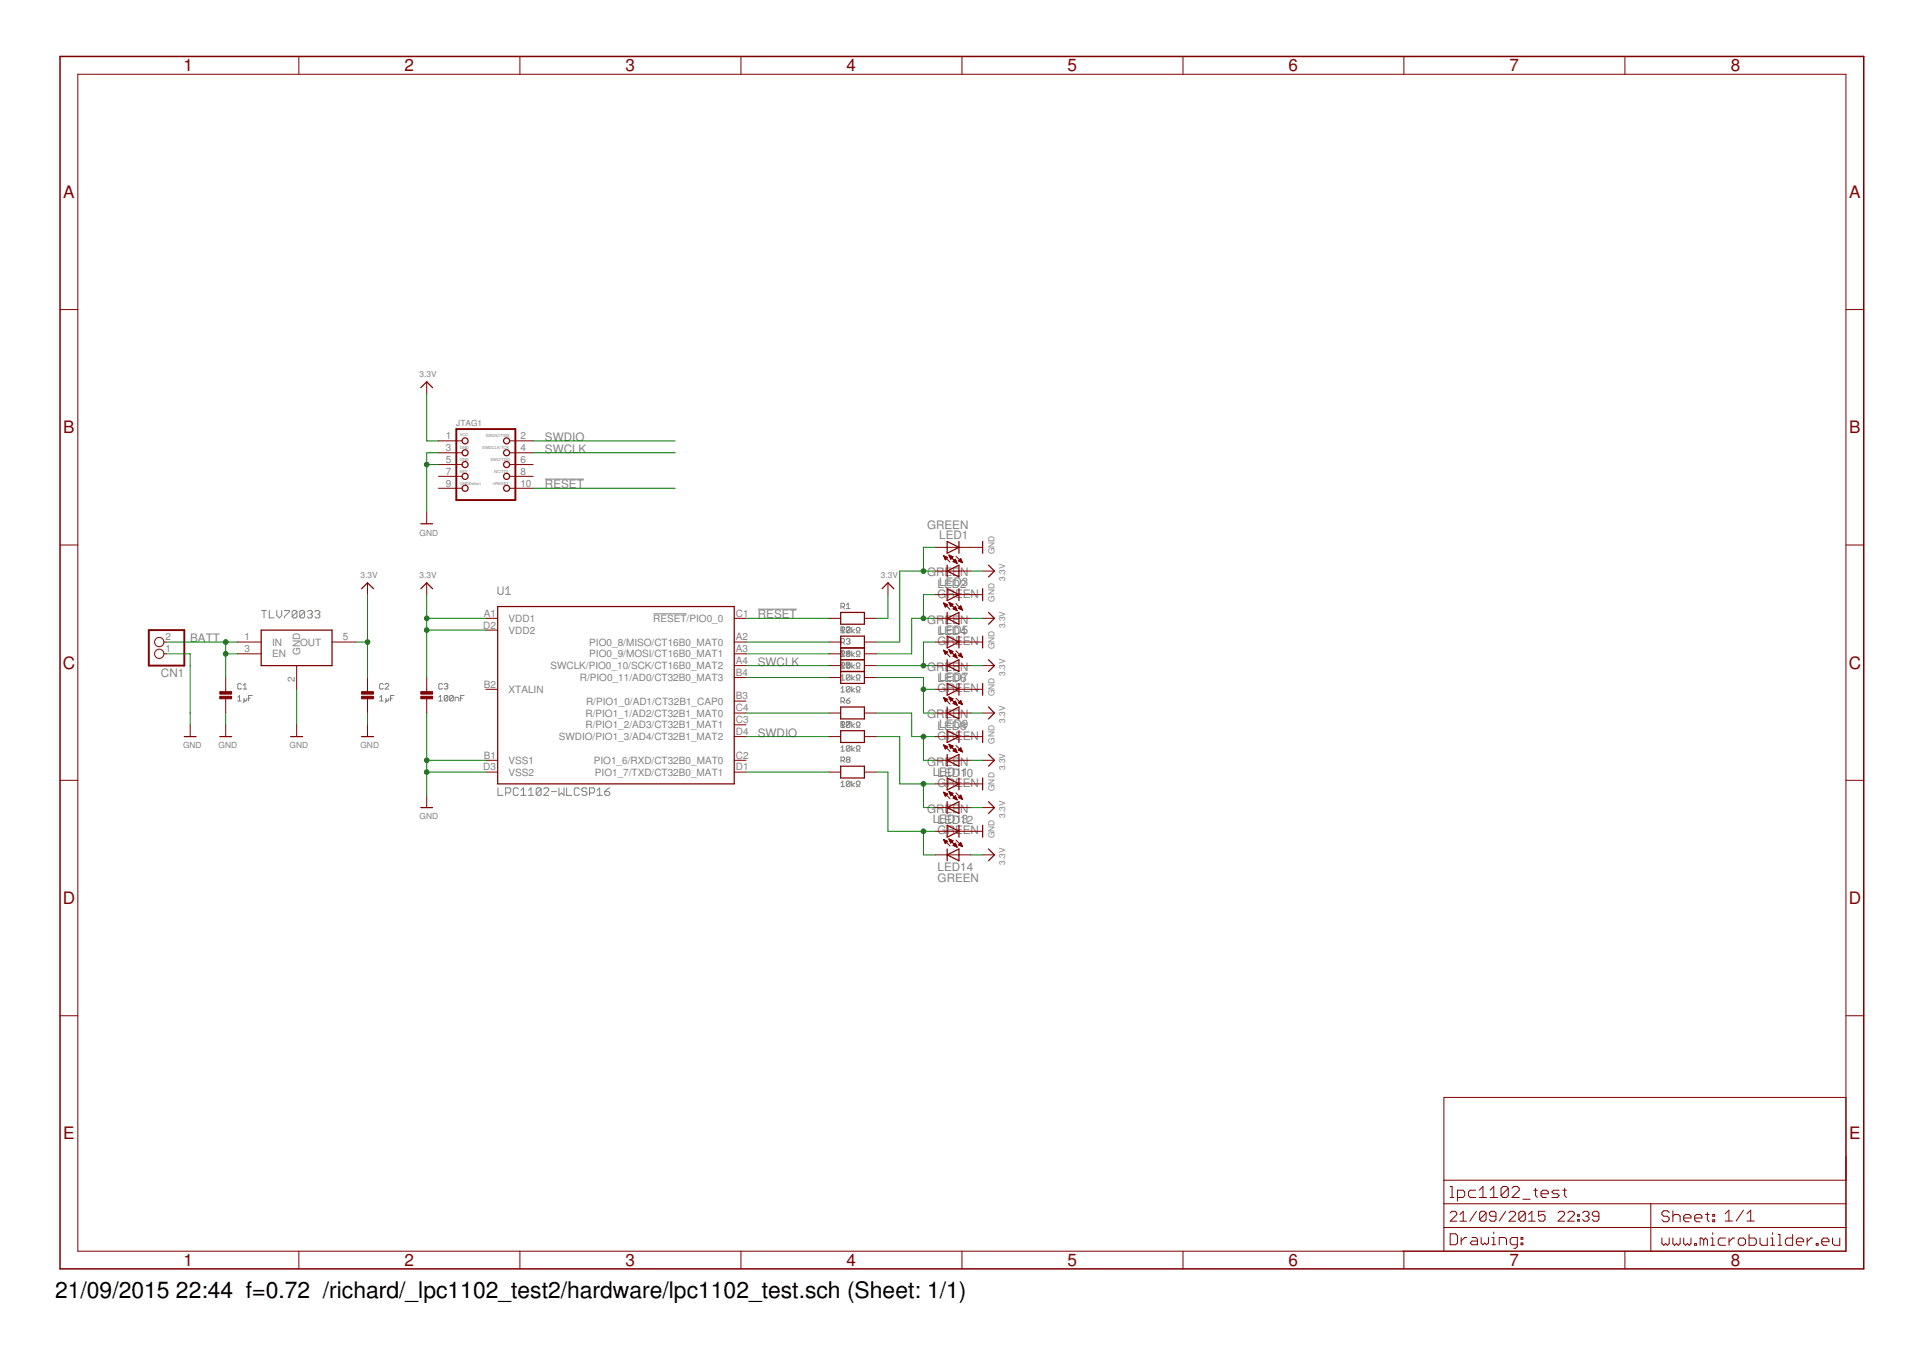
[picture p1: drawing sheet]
<svg xmlns="http://www.w3.org/2000/svg" width="297mm" height="210mm" viewBox="0 0 297 210" stroke-linecap="round" stroke-linejoin="round" font-family="sans-serif">
<g fill="none" stroke="#808080" stroke-width=".15">
<path d="M84.2 74h6M40.4 94.3h.8M40.8 94.3v1.1M41.6 94.3v1.1h.7M42.8 94.3v.8l.3 .3 .4-.3v-.8M43.9 94.3h.8v.2l-.8 .7v.2M45.9 94.5l-.2-.2h-.4l-.2 .2v.7M45.9 94.5v.7l-.2 .2h-.4l-.2-.2M45.9 94.5l-.8 .7M47.1 94.5l-.2-.2h-.4l-.2 .2v.7M47.1 94.5v.7l-.2 .2h-.4l-.2-.2M47.1 94.5l-.8 .7"/>
<path d="M47.5 94.5l.2-.2h.3l.2 .2v.2l-.2 .2M47.9 94.9h.1M48 94.9l.2 .2v.1l-.2 .2h-.3l-.2-.2M48.6 94.5l.2-.2h.4l.2 .2v.2l-.2 .2M49 94.9h.2M49.2 94.9l.2 .2v.1l-.2 .2h-.4l-.2-.2M76.9 90.6v1l.2 .2h.4l.2-.2v-1M78.1 91.8h.8M78.1 91l.4-.4v1.2M100.9 94.8h5.2M117.1 94.1h6M129.9 97.2l.3-.3v.8"/>
<path d="M129.9 97.7h.6M129.9 93.7h.4l.2-.1v-.3l-.2-.1h-.4v.8M129.9 97.4h.4l.2-.2v-.2l-.2-.2h-.4v.9M129.9 99.2h.4l.2-.1v-.3l-.2-.2h-.4v.9M130.2 93.7l.3 .3M130.2 97.4l.3 .3M130.2 99.2l.3 .3M130.7 97l.2-.2h.2l.2 .2v.6l-.2 .1h-.2l-.2-.1M130.7 97l.2-.1h.2l.2 .1-.6 .6zM130.7 98.8l.2-.2h.2l.2 .2-.2 .3M130.7 93.5l.3-.3v.8M130.7 94h.6"/>
<path d="M131 99.1h.1M131.1 99.1l.2 .1-.2 .3h-.2l-.2-.1M131.3 97.1l-.6 .6h.6M131.6 96.9v.8M132 97.2l-.4 .3 .4 .2M132.3 97.7h.1v-.2l-.1-.2v-.3l.1-.1h.3l.1 .1v.3l-.1 .2v.2h.1M36.7 108.3h.6M36.7 107.7l.3-.3v.9M37.3 105.7l-.2-.1h-.2l-.2 .1v.6l.2 .1h.2l.2-.1M37.5 106.4h.6M37.5 105.9l.3-.3v.8M37.7 107.8v.6l-.2 .1"/>
<path d="M38.1 107.8v.3l-.1 .2-.3-.2M38.4 107.8h.3M39 107.4h-.6v.9M58.6 108.3h.6M58.6 107.7l.3-.3v.9M59.2 105.7l-.1-.1h-.3l-.2 .1v.6l.2 .1h.3l.1-.1M59.5 105.7l.1-.1h.3l.1 .1v.2l-.5 .5h.5M59.6 107.8v.6l-.1 .1M60 107.8v.3l-.1 .2-.3-.2M60.3 107.8h.3M60.9 107.4h-.6v.9M67.8 107.7l.3-.3v.9"/>
<path d="M67.8 108.3h.5M68.3 105.7l-.1-.1h-.3l-.1 .1v.6l.1 .1h.3l.1-.1M68.6 105.7l.1-.1h.3l.2 .1-.2 .3M68.9 106h.1M69 106l.2 .2-.2 .2h-.3l-.1-.1M69.2 107.5v.6l-.2 .2h-.3l-.1-.2M69.2 107.5l-.2-.1h-.3l-.1 .1v.6M69.2 107.5l-.6 .6M70 107.5v.6l-.1 .2h-.3l-.2-.2M70 107.5l-.1-.1h-.3l-.2 .1v.6M70 107.5l-.6 .6M70.3 108.3v-.6h.4l.2 .1v.5"/>
<path d="M71.1 107.8h.3M71.7 107.4h-.6v.9M129.9 100.8l.3-.2v.8M129.9 102.7l.3-.3v.8M129.9 104.5l.3-.3v.9M129.9 106.3l.3-.3v.9M129.9 111.8l.3-.3v.9M129.9 115.5l.3-.3v.8M129.9 101.4h.6M129.9 103.2h.6M129.9 105.1h.6M129.9 106.9h.6"/>
<path d="M129.9 112.4h.6M129.9 116h.6M129.9 101h.4l.2-.1v-.3l-.2-.1h-.4v.8M129.9 102.9h.4l.2-.2v-.3l-.2-.1h-.4v.8M129.9 108.4h.4l.2-.2v-.3l-.2-.1h-.4v.8M129.9 112h.4l.2-.1v-.3l-.2-.2h-.4v.9M129.9 117.5h.4l.2-.2v-.2l-.2-.2h-.4v.9M130.2 101l.3 .3M130.2 102.9l.3 .2M130.2 108.4l.3 .2M130.2 112l.3 .3M130.2 117.5l.3 .3"/>
<path d="M130.7 108.2h.4l.2 .3-.2 .1h-.2l-.2-.1zM130.7 111.4h.6v.2l-.6 .5M130.7 112.2l.6-.5v.5l-.2 .2h-.2zM130.7 102.5l.2-.1h.2l.2 .1M130.7 102.7l.3-.1 .3 .1M130.7 103l.2 .1h.2l.2-.1M130.9 117.3l-.2-.1 .2-.3h.2l.2 .2-.2 .2M130.9 117.3l-.2 .2 .2 .3h.2l.2-.2-.2-.3M130.9 117.3h.2M131.3 100.7l-.2-.1h-.2l-.2 .1v.6M131.3 102.3h-.6v.8M131.3 104.4l-.2-.2h-.2l-.2 .2v.5"/>
<path d="M131.3 106.2l-.2-.2h-.2l-.2 .2v.5M131.3 111.7l-.2-.2h-.2l-.2 .2v.6M131.3 115.3l-.2-.1h-.2l-.2 .1v.6M131.3 100.7v.6l-.2 .1h-.2l-.2-.1M131.3 102.5v.6l-.2 .1h-.2l-.2-.1M131.3 104.4v.5l-.2 .2h-.2l-.2-.2M131.3 106.2v.5l-.2 .2h-.2l-.2-.2M131.3 115.3v.6l-.2 .1h-.2l-.2-.1M131.3 100.7l-.6 .6M131.3 102.5l-.6 .6M131.3 104.4l-.6 .5M131.3 106.2l-.6 .5"/>
<path d="M131.3 115.3l-.6 .6M131.3 100.9h-.6l.4-.4v.8M131.3 107.8l-.6 .4M131.6 100.6v.8M131.6 102.4v.8M131.6 104.2v.9M131.6 106v.9M131.6 111.5v.9M131.6 115.2v.8M132 100.8l-.4 .3 .4 .3M132 102.7l-.4 .3 .4 .2M132 104.5l-.4 .3 .4 .3"/>
<path d="M132 106.3l-.4 .3 .4 .3M132 111.8l-.4 .3 .4 .3M132 115.5l-.4 .2 .4 .3M132.3 101.4h.1v-.3l-.1-.1v-.3l.1-.1h.3l.1 .1v.3l-.1 .1v.3h.1M132.3 103.2h.1v-.2l-.1-.2v-.3l.1-.1h.3l.1 .1v.3l-.1 .2v.2h.1M132.3 105.1h.1v-.3l-.1-.2v-.2l.1-.2h.3l.1 .2v.2l-.1 .2v.3h.1M132.3 106.9h.1v-.3l-.1-.1v-.3l.1-.2h.3l.1 .2v.3l-.1 .1v.3h.1M132.3 112.4h.1v-.3l-.1-.1v-.3l.1-.2h.3l.1 .2v.3l-.1 .1v.3h.1M132.3 116h.1v-.3l-.1-.1v-.3l.1-.1h.3l.1 .1v.3l-.1 .1v.3h.1M76.9 121.7v1.2h.8M78.1 122.5h.6l.2-.2v-.4l-.2-.2h-.6v1.2M80.1 121.9l-.2-.2h-.4l-.2 .2v.8l.2 .2h.4l.2-.2"/>
<path d="M80.5 122.9h.7M80.5 122.1l.4-.4v1.2M81.6 122.9h.8M81.6 122.1l.4-.4v1.2M83.6 121.9v.8l-.2 .2h-.4l-.2-.2M83.6 121.9l-.2-.2h-.4l-.2 .2v.8M83.6 121.9l-.8 .8M84 121.9l.2-.2h.4l.2 .2v.2l-.8 .8h.8M85.2 122.3h.8M86.3 121.7v1.2l.4-.4 .4 .4v-1.2M87.5 121.7v1.2h.8M89.5 121.9l-.2-.2h-.4l-.2 .2v.8l.2 .2h.4l.2-.2"/>
<path d="M90.7 121.9l-.2-.2h-.4l-.2 .2v.2l.2 .2h.4l.2 .2v.2l-.2 .2h-.4l-.2-.2M91.1 122.5h.6l.1-.2v-.4l-.1-.2h-.6v1.2M92.2 122.9h.8M92.2 122.1l.4-.4v1.2M93.4 122.3h.6l.2 .2v.2l-.2 .2h-.4l-.2-.2zM94.2 121.7l-.8 .6M129.9 120.9l.3-.3v.9M129.9 121.5h.6M131.3 120.8l-.2-.2h-.2l-.2 .2v.6M131.3 120.8v.6l-.2 .1h-.2l-.2-.1M131.3 120.8l-.6 .6M131.6 120.6v.9"/>
<path d="M132 120.9l-.4 .3 .4 .3M132.3 121.5h.1v-.3l-.1-.1v-.3l.1-.2h.3l.1 .2v.3l-.1 .1v.3h.1"/>
</g>
<g fill="none" stroke="#800000" stroke-width=".15">
<path d="M12 11.5h273.1v181.8h-273.1zM46.2 8.7v2.8M80.3 8.7v2.8M114.4 8.7v2.8M148.6 8.7v2.8M182.7 8.7v2.8M216.9 8.7v2.8M251 8.7v2.8M9.3 47.8h2.7M65.9 59v1.8M285.1 47.8h2.8M65.9 79.1v1.8"/>
<path d="M67.7 68.1h3.7M67.7 69.9h3.7M67.7 71.8h3.7M67.7 73.6h3.7M67.7 75.4h3.7M78.7 68.1h3.7M78.7 69.9h3.7M78.7 71.8h3.7M78.7 73.6h3.7M78.7 75.4h3.7M9.3 84.2h2.7M25.3 99.2h.4"/>
<path d="M36.7 99.2h3.6M51.3 99.2h3.6M56.8 90v1.8M65.9 90v1.8M75.1 95.5h1.8M75.1 97.3h1.8M113.4 95.5h1.8M113.4 99.2h1.8M128 95.5h1.9M128 99.2h1.9M133.5 95.5h1.8M133.5 99.2h1.8"/>
<path d="M137.2 90v1.8M144.5 95.5h5.4M144.5 99.2h7.3M144.5 84.5h7.3M144.5 88.2h5.4M144.5 91.8h7.3M145.8 85.8l.9 1M145.8 85.8l.6 .3-.4 .4zM145.8 93.1l.9 1M145.8 93.1l.6 .3-.4 .4M145.8 93.1l.2 .7M145.8 85.9h.1"/>
<path d="M145.8 93.2h.1M145.8 86h.3M145.8 93.3h.3M145.8 86h.5M145.8 93.4h.5M145.9 86.1h.5M145.9 93.4h.5M145.9 86.2h.4M145.9 93.5h.4M145.9 86.3h.3M145.9 93.6h.3M146 86.4h.1"/>
<path d="M146 93.7h.1M146.6 85.7l1.2 1.3M146.6 85.7l.6 .3-.3 .4zM146.6 93l1.2 1.3M146.6 93l.6 .3-.3 .4zM146.6 93h.1M146.6 85.8h.1M146.6 93.1h.2M146.6 85.9h.3M146.6 93.2h.4M146.7 86h.4M146.7 93.3h.4"/>
<path d="M146.7 86h.5M146.7 93.4h.5M146.7 86.1h.4M146.7 93.4h.4M146.8 86.2h.2M146.8 93.5h.2M146.8 86.3h.1M146.8 93.6h.1M146.8 86.4h.1M146.8 93.7h.1M147.2 86.7l.6 .3M147.2 86.7l.4-.3 .2 .6"/>
<path d="M147.2 86.7h.5M147.2 94.1h.5M147.3 86.7h.4M147.3 94h.4M147.4 86.6h.3M147.4 93.9h.3M147.4 86.8h.4M147.4 94.1h.4M147.4 93.8h.2M147.4 86.5h.2M147.5 86.4h.1M147.5 93.7h.1"/>
<path d="M147.6 86.9h.2M147.6 93.7l.2 .6-.6-.3zM147.6 94.2h.2M147.7 85.9l1 1M147.7 93.2l1 1M147.8 87h.1M147.8 94.3h.1M148 86.6l.4-.3 .3 .6zM148.1 86.7h.5M148.1 93.9h.4M148.1 86.6h.4M148.1 94h.5"/>
<path d="M148.2 86.5h.3M148.2 93.8h.3M148.2 93.7h.3M148.3 86.7h.3M148.3 86.4h.2M148.3 94.1h.3M148.3 93.7h.1M148.3 86.4h.1M148.4 93.6l.3 .6-.7-.2zM148.4 93.6h.1M148.4 86.8h.2M148.5 94.1h.1"/>
<path d="M148.6 86.9h.1M148.7 94.2h.1M151.8 95.5h1.8M151.8 88.2h1.8M285.1 84.2h2.8M25.3 101h.4M29.4 112v1.8M34.9 104.6v2.4M34.9 107.7v2.4M34.9 112v1.8M36.7 101h3.6M45.8 102.8v3.7"/>
<path d="M45.8 112v1.8M56.8 104.6v2.4M56.8 107.7v2.4M56.8 112v1.8M65.9 104.6v2.4M65.9 107.7v2.4M75.1 117.4h1.8M75.1 119.3h1.8M75.1 106.5h1.8M113.4 101h1.8M113.4 102.8h1.8M113.4 104.6h1.8"/>
<path d="M113.4 108.3h1.8M113.4 110.1h1.8M113.4 112h1.8M113.4 113.8h1.8M113.4 117.4h1.8M113.4 119.3h1.8M128 101h1.9M128 102.8h1.9M128 104.6h1.9M128 110.1h1.9M128 113.8h1.9M128 119.3h1.9"/>
<path d="M133.5 101h1.8M133.5 102.8h1.8M133.5 104.6h1.8M133.5 110.1h1.8M133.5 113.8h1.8M133.5 119.3h1.8M144.5 102.8h5.4M144.5 110.1h5.4M144.5 113.8h7.3M144.5 117.4h5.4M144.5 106.5h7.3M145.8 100.4l.9 1.1"/>
<path d="M145.8 100.4h.1M145.8 100.4l.6 .3-.4 .4M145.8 100.4l.2 .7M145.8 107.7l.9 1.1M145.8 107.8h.1M145.8 107.7l.6 .3-.4 .4zM145.8 115.1l.9 1M145.8 115.1h.1M145.8 115.1l.6 .2-.4 .4zM145.8 100.5h.1M145.8 107.8h.2M145.8 115.2h.2"/>
<path d="M145.8 100.6h.3M145.8 107.9h.4M145.8 115.2h.4M145.9 100.7h.4M145.9 108h.4M145.9 115.3h.5M145.9 100.8h.4M145.9 108.1h.4M145.9 115.4h.4M145.9 108.2h.4M145.9 115.5h.3M145.9 100.9h.3"/>
<path d="M146 108.2h.2M146 115.5h.2M146 101h.1M146 108.3h.1M146 115.6h.1M146 101.1h.1M146.6 100.4l1.2 1.2M146.6 100.4l.6 .2-.3 .4zM146.6 100.4h.1M146.6 107.7l1.2 1.2M146.6 107.7l.6 .2M146.6 107.7l.3 .6 .3-.4"/>
<path d="M146.6 107.7h.1M146.6 115l1.2 1.2M146.6 115l.6 .2M146.6 115l.3 .6 .3-.4M146.6 115h.1M146.6 100.4h.2M146.6 107.8h.2M146.6 115.1h.3M146.6 100.5h.4M146.6 107.8h.4M146.7 115.2h.3M146.7 100.6h.5"/>
<path d="M146.7 107.9h.5M146.7 115.2h.5M146.7 100.7h.5M146.7 108h.5M146.7 115.3h.4M146.7 100.8h.4M146.7 108.1h.4M146.7 115.4h.3M146.8 100.8h.2M146.8 108.2h.2M146.8 115.5h.2M146.8 100.9h.1"/>
<path d="M146.8 108.2h.1M146.8 115.5h.1M147.2 108.6l.4-.3 .2 .6zM147.2 115.9h.5M147.3 101.3h.4M147.3 108.6h.4M147.3 101.4h.4M147.3 108.7h.4M147.3 108.5h.4M147.3 116h.5M147.3 115.9h.4M147.3 101.2h.4"/>
<path d="M147.4 108.5h.3M147.4 115.8h.3M147.4 101.1h.2M147.4 101.5h.4M147.5 115.7h.1M147.5 101.1h.1M147.5 108.8h.3M147.5 108.4h.1M147.5 116.1h.3M147.6 108.3h.1M147.6 115.6h.1M147.6 101h.1"/>
<path d="M147.6 101l-.4 .3 .6 .3M147.6 101l.2 .6M147.6 115.6l.2 .6-.6-.2zM147.6 101.5h.2M147.7 100.5l1 1M147.7 107.8l1 1M147.7 108.9h.1M147.7 115.1l1 1M147.7 116.2h.1M147.8 101.6h.1M147.8 108.9h.1M148 108.6l.7 .2"/>
<path d="M148 108.6l.4-.4 .3 .6M148 115.9h.5M148 115.9l.7 .2M148 115.9l.4-.4 .3 .6M148.1 101.2h.4M148.1 108.5h.4M148.1 101.3h.5M148.1 115.8h.4M148.1 101.1h.4M148.1 108.6h.5M148.2 115.9h.4M148.2 108.4h.3"/>
<path d="M148.2 115.7h.3M148.2 101.1h.3M148.3 115.6h.1M148.3 108.3h.1M148.3 101h.1M148.3 101.4h.3M148.3 108.7h.3M148.4 116h.2M148.4 115.5h.1M148.4 100.9h.1M148.4 108.2h.1M148.4 100.9l-.4 .4 .7 .2"/>
<path d="M148.4 100.9l.3 .6M148.5 101.5h.1M148.5 108.8h.2M148.5 116.1h.2M148.7 101.5h.1M151.8 102.8h1.8M151.8 110.1h1.8M151.8 117.4h1.8M9.3 120.5h2.7M65.9 122.9v1.8M144.5 121.1h7.3M144.5 124.7h5.4"/>
<path d="M144.5 128.4h7.3M144.5 132h5.4M145.8 122.4l.9 1M145.8 122.4l.6 .2M145.8 122.4l.2 .6 .4-.4M145.8 129.7l.9 1M145.8 129.7l.6 .2-.4 .4zM145.8 122.4h.1M145.8 129.7h.1M145.8 122.5h.2M145.8 129.8h.2M145.8 122.6h.4"/>
<path d="M145.8 129.9h.4M145.9 122.6h.5M145.9 130h.5M145.9 122.7h.4M145.9 130h.4M145.9 122.8h.3M145.9 130.1h.3M146 122.9h.2M146 130.2h.1M146 122.9h.1M146 130.3h.1M146.6 122.3l1 1"/>
<path d="M146.6 122.3l.6 .2-.3 .4zM146.6 129.6l1.2 1.3M146.6 129.6l.6 .3M146.6 129.6l.3 .6M146.6 122.3h.1M146.6 129.6h.1M146.6 122.4h.3M146.6 129.7h.3M146.7 122.5h.4M146.7 129.8h.4M146.7 122.6h.5M146.7 129.9h.5"/>
<path d="M146.7 122.6h.4M146.7 130h.4M146.8 122.7h.2M146.8 130h.2M146.8 122.8h.2M146.8 130.1h.2M146.8 122.9h.1M146.8 130.2h.1M146.9 122.5l.9 1M147.2 130.6l.6 .3M147.2 130.6l.4-.4 .2 .7M147.2 130.6h.5"/>
<path d="M147.2 129.9l-.3 .3M147.2 123.3h.5M147.3 123.2h.4M147.3 130.5h.4M147.4 123.3h.4M147.4 130.4h.3M147.4 123.1h.3M147.4 130.7h.4M147.4 130.3h.2M147.5 123h.1M147.5 123.4h.3M147.5 122.9h.1"/>
<path d="M147.5 130.3h.1M147.6 122.9l.2 .6-.6-.2zM147.6 130.7h.2M147.7 122.4l1 1.1M147.7 129.8l1 1M147.7 123.5h.1M147.7 130.8h.1M148 123.2h.5M148 123.2l.7 .3M148 123.2l.4-.4 .3 .7M148 130.5l.7 .3M148 130.5l.4-.4 .3 .7"/>
<path d="M148.1 130.5h.5M148.1 123.1h.4M148.1 130.4h.4M148.2 123h.3M148.2 130.3h.3M148.2 123.3h.4M148.2 130.6h.4M148.3 130.3h.2M148.3 122.9h.2M148.3 130.2h.1M148.4 122.9h.1M148.4 123.3h.2"/>
<path d="M148.4 130.7h.2M148.6 123.4h.1M148.6 130.7h.1M151.8 124.7h1.8M151.8 132h1.8M285.1 120.5h2.8M9.3 156.9h2.7M285.1 156.9h2.8M285.1 169.5h-62.1v23.8M46.2 193.3v2.7M80.3 193.3v2.7M114.4 193.3v2.7"/>
<path d="M148.6 193.3v2.7M182.7 193.3v2.7M216.9 193.3v2.7M223 189.6h62.1M223 185.9h62.1M223 182.3h62.1M224 183.3h.3v1.7M224 185h.6M224 190.6h.9l.2 .3v1.1l-.2 .3h-.9zM224 187.3l.3-.2h.5l.2 .2v.3l-1 1h1M225.1 185h.9l.3-.3v-.6l-.3-.3h-.9v1.7M225.5 188.6h1"/>
<path d="M225.5 187.6l.5-.5v1.5M225.7 191.1v1.2M226.5 191.1h-.2l-.6 .6M227.4 191.1h.5l.3 .3v.9h-.8l-.3-.3 .3-.3h.8M227.9 183.8h-.8l-.3 .3v.6l.3 .3h.8M228 187.1l-1 1.5M228.5 185h1.1M228.5 183.8l.6-.5v1.7M228.8 191.1v.9l.3 .3 .2-.3 .3 .3 .3-.3v-.9M229.6 187.3v1.1l-.3 .2h-.5l-.2-.2M229.6 187.3l-.3-.2h-.5l-.2 .2v1.1M229.6 187.3l-1 1.1"/>
<path d="M230.2 185h1.1M230.2 183.8l.5-.5v1.7M230.5 191.1h.2v1.2M230.5 192.3h.5M230.7 190.3v.3M231.1 187.9h-.8l-.2-.3v-.3l.2-.2h.5l.3 .2v1.1l-.3 .2h-.5l-.2-.2M231.6 192.3v-1.2h.8l.3 .3v.9M232.6 187.1l-1 1.5M233 183.5l-.3-.2h-.5l-.3 .2v1.2M233 183.5v1.2l-.3 .3h-.5l-.3-.3M233 183.5l-1.1 1.2M233.1 187.3l.2-.2h.5l.3 .2v.3l-1 1h1"/>
<path d="M233.6 183.5l.2-.2h.6l.3 .2v.3l-1.1 1.2h1.1M234.4 192.3h-.8l-.3-.3v-.6l.3-.3h.8v1.4l-.3 .3h-.3M234.9 192h.3v.3h-.3zM234.9 191.1h.3v.3h-.3zM235.2 185.2h1.1M235.6 187.3v1.1l-.2 .2h-.5l-.3-.2M235.6 187.3l-.2-.2h-.5l-.3 .2v1.1M235.6 187.3l-1 1.1M236.1 188.6h1M236.1 187.6l.5-.5v1.5M236.9 183.8h.6M237.2 183.5v1.2l.3 .3"/>
<path d="M238 184.4h1.2v-.3l-.3-.3h-.6l-.3 .3v.6l.3 .3h.6M238.7 187.1h-1.1v.8l.5-.3h.3l.3 .3v.5l-.3 .2h-.5l-.3-.2M240.7 187.3l.2-.2h.5l.3 .2v.3l-1 1h1M240.8 183.8h-.8l-.3 .3 .3 .3h.6l.2 .3-.2 .3h-.9M241.4 183.8h.6M241.7 183.5v1.2l.3 .3M242.2 187.3l.2-.2h.5l.3 .2v.3l-1 1h1M243.7 188.4h.2v.2h-.2zM243.7 187.6h.2v.3h-.2zM244.5 187.3l.2-.2h.5l.2 .2v.3l-.2 .3M244.9 187.9h.3M245.2 187.9l.2 .2v.3l-.2 .2h-.5l-.2-.2"/>
<path d="M247 187.9h-.8l-.2-.3v-.3l.2-.2h.5l.3 .2v1.1l-.3 .2h-.5l-.2-.2M251 193.3v2.7M255 185.9v7.4M256.7 191.2v.9l.3 .2 .3-.2 .3 .2 .2-.2v-.9M257.8 187.3l-.2-.3h-.6l-.3 .3v.3l.3 .3h.6l.2 .2v.3l-.2 .3h-.6l-.3-.3M258.4 187v1.7M258.4 191.2v.9l.3 .2 .3-.2 .2 .2 .3-.2v-.9M258.4 187.9l.3-.3h.5l.3 .3v.8M260.1 188.1h1.1v-.2l-.3-.3h-.5l-.3 .3v.5l.3 .3h.5M260.1 191.2v.9l.3 .2 .2-.2 .3 .2 .3-.2v-.9M261.8 188.1h1.1v-.2l-.3-.3h-.6l-.2 .3v.5l.2 .3h.6M261.8 192.1h.2v.2h-.2z"/>
<path d="M263.2 191.5l.2-.3 .3 .3v.8M263.2 191.5l-.3-.3h-.3v1.1M263.2 191.5v.8M263.4 187.6h.6M263.7 187.3v1.1l.3 .3M264.3 191.2h.3v1.1M264.3 192.3h.6M264.6 187.6h.3v.3h-.3zM264.6 188.4h.3v.3h-.3zM264.6 190.4v.3M266.5 188.6h1.1M266.5 187.5l.6-.6v1.7"/>
<path d="M266.5 191.2h-.8l-.3 .3v.6l.3 .2h.8M267.1 191.2v1.1M267.9 191.2h-.2l-.6 .6M268.8 191.2h.5l.3 .3v.6l-.3 .2h-.5l-.3-.2v-.6zM269.3 186.9l-1.1 1.7M269.9 188.6h1.1M269.9 187.5l.5-.6v1.7M270.2 190.7v1.6h.8l.3-.2v-.6l-.3-.3h-.8M271.9 191.2v.9l.2 .2h.9v-1.1M273.5 192.3h.6M273.5 191.2h.3v1.1M273.8 190.4v.3"/>
<path d="M274.7 192.3h.5M274.7 190.7h.2v1.6M276.9 190.7v1.6h-.8l-.3-.2v-.6l.3-.3h.8M277.5 191.8h1.1v-.3l-.3-.3h-.6l-.2 .3v.6l.2 .2h.6M279.1 191.2v1.1M280 191.2h-.3l-.6 .6M280.5 192.1h.3v.2h-.3zM281.4 191.8h1.1v-.3l-.3-.3h-.5l-.3 .3v.6l.3 .2h.5M283.1 191.2v.9l.3 .2h.8v-1.1"/>
<circle cx="24.6" cy="99.2" r=".72"/>
<circle cx="24.6" cy="101" r=".72"/>
</g>
<path d="M9.3 8.7h278.6v187.3h-278.6z" fill="none" stroke="#800000" stroke-width=".23"/>
<g fill="none" stroke="#800000" stroke-width=".19">
<path d="M65 59.9l.9-.9 .9 .9M40.3 97.3h11v5.5h-11zM55.9 90.9l.9-.9 .9 .9M65 90.9l.9-.9 .9 .9M65 80.9h1.8M76.9 93.7h36.5v27.4h-36.5zM129.9 94.6h3.6v1.8h-3.6zM129.9 98.3h3.6v7.3h-3.6zM136.2 90.9l1-.9 .9 .9M146.3 83.6l1.8 .9-1.8 .9zM146.3 88.2l1.8-.9v1.8zM146.3 95.5l1.8-.9v1.8z"/>
<path d="M146.3 87.3v1.8M146.3 90.9l1.8 .9-1.8 1zM146.3 94.6v1.8M146.3 98.3l1.8 .9-1.8 .9zM148.1 83.6v1.8M148.1 90.9v1.9M148.1 98.3v1.8M151.8 83.6v1.8M151.8 90.9v1.9M151.8 98.3v1.8M152.7 87.3l.9 .9-.9 .9M152.7 94.6l.9 .9-.9 .9"/>
<path d="M28.5 113.8h1.8M34 113.8h1.8M44.9 113.8h1.8M55.9 113.8h1.8M129.9 109.2h3.6v1.8h-3.6zM129.9 112.9h3.6v1.8h-3.6zM129.9 118.3h3.6v1.9h-3.6zM129.9 100.1h3.6M129.9 101.9h3.6M129.9 103.7h3.6M146.3 102.8l1.8-.9v1.8zM146.3 110.1l1.8-.9v1.8z"/>
<path d="M146.3 117.4l1.8-.9v1.8zM146.3 101.9v1.8M146.3 105.6l1.8 .9-1.8 .9zM146.3 109.2v1.8M146.3 112.9l1.8 .9-1.8 .9zM146.3 116.5v1.8M148.1 105.6v1.8M148.1 112.9v1.8M151.8 105.6v1.8M151.8 112.9v1.8M152.7 101.9l.9 .9-.9 .9M152.7 109.2l.9 .9-.9 .9"/>
<path d="M152.7 116.5l.9 .9-.9 .9M65 124.7h1.8M146.3 124.7l1.8-.9v1.8zM146.3 132l1.8-.9v1.8zM146.3 120.2l1.8 .9-1.8 .9zM146.3 123.8v1.8M146.3 127.5l1.8 .9-1.8 .9zM146.3 131.1v1.8M148.1 120.2v1.8M148.1 127.5v1.8M151.8 120.2v1.8M151.8 127.5v1.8"/>
<path d="M152.7 123.8l.9 .9-.9 .9M152.7 131.1l.9 .9-.9 .9"/>
<circle cx="71.8" cy="73.6" r=".47"/>
<circle cx="71.8" cy="75.4" r=".47"/>
<circle cx="71.8" cy="68.1" r=".47"/>
<circle cx="71.8" cy="69.9" r=".47"/>
<circle cx="71.8" cy="71.8" r=".47"/>
<circle cx="78.3" cy="75.4" r=".47"/>
<circle cx="78.3" cy="68.1" r=".47"/>
<circle cx="78.3" cy="73.6" r=".47"/>
<circle cx="78.3" cy="69.9" r=".47"/>
<circle cx="78.3" cy="71.8" r=".47"/>
</g>
<path d="M70.5 66.3h9.1v10.9h-9.1zM23 97.3h5.5v5.5h-5.5z" fill="none" stroke="#800000" stroke-width=".3"/>
<g fill="#800000" stroke="#800000" stroke-width=".15">
<path d="M65 107.5h1.8v.4h-1.8z"/>
<path d="M65 106.8h1.8v.4h-1.8z"/>
<path d="M34 107.5h1.8v.4h-1.8z"/>
<path d="M34 106.8h1.8v.4h-1.8z"/>
<path d="M55.9 107.5h1.8v.4h-1.8z"/>
<path d="M55.9 106.8h1.8v.4h-1.8z"/>
</g>
<g fill="none" stroke="#008000" stroke-width=".15">
<path d="M65.9 60.8v7.3h1.8M65.9 71.8h1.8M67.7 69.9h-1.8v9.2M82.4 69.9h21.9M82.4 68.1h21.9M82.4 75.4h21.9M25.7 99.2h11M34.9 99.2v5.4M54.9 99.2h1.9M56.8 91.8v12.8M65.9 91.8v12.8M65.9 95.5h9.2"/>
<path d="M65.9 97.3h9.2M115.2 99.2h12.8M115.2 95.5h12.8M137.2 91.8v3.7h-1.9M144.5 95.5h-3.7v5.5h-5.5M144.5 88.2h-5.5v11h-3.7M144.5 99.2h-1.9v3.6M144.5 84.5h-1.9v3.7M144.5 91.8h-1.9v3.7M149.9 95.5h1.9M149.9 88.2h1.9M25.7 101h3.7v11"/>
<path d="M34.9 110.1v1.9M34.9 101h1.8M45.8 106.5v5.5M56.8 110.1v1.9M65.9 110.1v12.8M65.9 119.3h9.2M65.9 117.4h9.2M115.2 119.3h12.8M115.2 101h12.8M115.2 102.8h12.8M115.2 113.8h12.8M115.2 110.1h12.8"/>
<path d="M115.2 104.6h12.8M135.3 119.3h1.9v9.1h7.3M135.3 102.8h9.2M135.3 113.8h3.7v7.3h5.5M135.3 110.1h5.5v3.7h3.7M135.3 104.6h7.3v5.5h1.9M142.6 113.8v3.6h1.9M142.6 106.5h1.9M149.9 117.4h1.9M149.9 102.8h1.9M149.9 110.1h1.9M142.6 121.1v3.6h1.9"/>
<path d="M142.6 128.4v3.6h1.9M149.9 124.7h1.9M149.9 132h1.9"/>
</g>
<g fill="#008000" stroke="#008000" stroke-width=".15">
<circle cx="65.9" cy="119.3" r=".36"/>
<circle cx="65.9" cy="117.4" r=".36"/>
<circle cx="65.9" cy="71.8" r=".36"/>
<circle cx="34.9" cy="99.2" r=".36"/>
<circle cx="34.9" cy="101" r=".36"/>
<circle cx="65.9" cy="95.5" r=".36"/>
<circle cx="65.9" cy="97.3" r=".36"/>
<circle cx="56.8" cy="99.2" r=".36"/>
<circle cx="142.6" cy="88.2" r=".36"/>
<circle cx="142.6" cy="95.5" r=".36"/>
<circle cx="142.6" cy="102.8" r=".36"/>
<circle cx="142.6" cy="106.5" r=".36"/>
<circle cx="142.6" cy="113.8" r=".36"/>
<circle cx="142.6" cy="121.1" r=".36"/>
<circle cx="142.6" cy="128.4" r=".36"/>
</g>
<g font-size="3.5">
<text x="8.5" y="200.4">21/09/2015</text>
<text x="27.2" y="200.4">22:44 f=0.72 /richard/_lpc1102_test2/hardware/lpc1102_test.sch (Sheet: 1/1)</text>
</g>
<g font-size="2.6" fill="#800000">
<text x="28.3" y="11">1</text>
<text x="62.5" y="11">2</text>
<text x="96.6" y="11">3</text>
<text x="130.8" y="11">4</text>
<text x="164.9" y="11">5</text>
<text x="199.1" y="11">6</text>
<text x="233.2" y="11">7</text>
<text x="267.3" y="11">8</text>
<text x="9.8" y="30.6">A</text>
<text x="285.6" y="30.6">A</text>
<text x="9.8" y="66.9">B</text>
<text x="285.6" y="66.9">B</text>
<text x="9.7" y="103.3">C</text>
<text x="285.6" y="103.3">C</text>
<text x="9.7" y="139.6">D</text>
<text x="285.6" y="139.6">D</text>
<text x="9.8" y="176">E</text>
<text x="285.6" y="176">E</text>
<text x="28.3" y="195.5">1</text>
<text x="62.5" y="195.5">2</text>
<text x="96.6" y="195.5">3</text>
<text x="130.8" y="195.5">4</text>
<text x="164.9" y="195.5">5</text>
<text x="199.1" y="195.5">6</text>
<text x="233.2" y="195.5">7</text>
<text x="267.3" y="195.5">8</text>
</g>
<g font-size="1.8" fill="#808080">
<text x="84.2" y="69.9">SWCLK</text>
<text x="84.2" y="68.1">SWDIO</text>
<text x="84.2" y="75.4">RESET</text>
<text x="143.2" y="81.7">GREEN</text>
<text x="145.1" y="83.3">LED1</text>
<text x="143.2" y="89">GREEN</text>
<text x="117.1" y="95.5">RESET</text>
<text x="144.8" y="92.3">GREEN</text>
<text x="144.8" y="90.8">LED23</text>
<text x="29.4" y="99.2">BATT</text>
<text x="143.2" y="96.3">GREEN</text>
<text x="144.8" y="99.6">GREEN</text>
<text x="144.8" y="98.1">LED45</text>
<text x="24.9" y="104.5">CN1</text>
<text x="117.1" y="102.8">SWCLK</text>
<text x="143.2" y="103.6">GREEN</text>
<text x="144.8" y="106.9">GREEN</text>
<text x="144.8" y="105.4">LED67</text>
<text x="117.1" y="113.8">SWDIO</text>
<text x="143.2" y="110.9">GREEN</text>
<text x="144.8" y="112.7">LED89</text>
<text x="143.2" y="118.2">GREEN</text>
<text x="144.1" y="119.8">LLEEDD1110</text>
<text x="144.8" y="114.2">GREEN</text>
<text x="143.2" y="125.5">GREEN</text>
<text x="144.8" y="121.5">GREEN</text>
<text x="144.1" y="127.1">LLEEDD1132</text>
<text x="144.8" y="128.8">GREEN</text>
<text x="144.8" y="136.2">GREEN</text>
<text x="144.8" y="134.6">LED14</text>
</g>
<g font-size="1.5" fill="#808080">
<text x="68.8" y="67.8">1</text>
<text x="68.8" y="69.7">3</text>
<text x="68.8" y="71.5">5</text>
<text x="80.4" y="67.8">2</text>
<text x="80.4" y="69.7">4</text>
<text x="80.4" y="71.5">6</text>
<text x="68.8" y="73.3">7</text>
<text x="68.8" y="75.2">9</text>
<text x="80.4" y="73.3">8</text>
<text x="80.4" y="75.2">10</text>
<text x="74.7" y="95.2">A1</text>
<text x="113.7" y="95.2">C1</text>
<text x="25.6" y="100.7">1</text>
<text x="25.6" y="98.9">2</text>
<text x="37.8" y="100.7">3</text>
<text x="37.8" y="98.9">1</text>
<text x="42" y="101.5">EN</text>
<text x="42" y="99.7">IN</text>
<text x="46.4" y="99.7">OUT</text>
<text x="46.4" y="101.1" transform="rotate(-90 46.4 101.1)">GND</text>
<text x="53" y="98.9">5</text>
<text x="74.6" y="97.1">D2</text>
<text x="78.6" y="96.1">VDD1</text>
<text x="78.6" y="97.9">VDD2</text>
<text x="91" y="99.7">PIO0_8/MISO/CT16B0_MAT0</text>
<text x="91" y="101.5">PIO0_9/MOSI/CT16B0_MAT1</text>
<text x="100.9" y="96.1">RESET/PIO0_0</text>
<text x="113.7" y="98.9">A2</text>
<text x="113.7" y="100.7">A3</text>
<text x="45.6" y="105.4" transform="rotate(-90 45.6 105.4)">2</text>
<text x="74.7" y="106.2">B2</text>
<text x="78.6" y="107">XTALIN</text>
<text x="85" y="103.4">SWCLK/PIO0_10/SCK/CT16B0_MAT2</text>
<text x="89.6" y="105.2">R/PIO0_11/AD0/CT32B0_MAT3</text>
<text x="113.7" y="102.6">A4</text>
<text x="113.7" y="104.4">B4</text>
<text x="90.4" y="110.7">R/PIO1_1/AD2/CT32B1_MAT0</text>
<text x="90.4" y="112.5">R/PIO1_2/AD3/CT32B1_MAT1</text>
<text x="90.5" y="108.8">R/PIO1_0/AD1/CT32B1_CAP0</text>
<text x="113.7" y="108">B3</text>
<text x="113.7" y="109.9">C4</text>
<text x="113.7" y="111.7">C3</text>
<text x="113.7" y="113.5">D4</text>
<text x="74.6" y="119">D3</text>
<text x="74.7" y="117.2">B1</text>
<text x="78.6" y="118">VSS1</text>
<text x="78.6" y="119.8">VSS2</text>
<text x="86.3" y="114.3">SWDIO/PIO1_3/AD4/CT32B1_MAT2</text>
<text x="91.7" y="118">PIO1_6/RXD/CT32B0_MAT0</text>
<text x="91.9" y="119.8">PIO1_7/TXD/CT32B0_MAT1</text>
<text x="113.7" y="117.2">C2</text>
<text x="113.7" y="119">D1</text>
</g>
<g font-size="1.3" fill="#808080">
<text x="64.8" y="58.2">3.3V</text>
<text x="70.5" y="65.8">JTAG1</text>
<text x="64.8" y="82.7">GND</text>
<text x="55.7" y="89.3">3.3V</text>
<text x="64.8" y="89.3">3.3V</text>
<text x="136.1" y="89.3">3.3V</text>
<text x="153.6" y="85.6" transform="rotate(-90 153.6 85.6)">GND</text>
<text x="155.2" y="89.7" transform="rotate(-90 155.2 89.7)">3.3V</text>
<text x="153.6" y="92.9" transform="rotate(-90 153.6 92.9)">GND</text>
<text x="153.6" y="100.3" transform="rotate(-90 153.6 100.3)">GND</text>
<text x="155.2" y="97.1" transform="rotate(-90 155.2 97.1)">3.3V</text>
<text x="153.6" y="107.6" transform="rotate(-90 153.6 107.6)">GND</text>
<text x="155.2" y="104.4" transform="rotate(-90 155.2 104.4)">3.3V</text>
<text x="155.2" y="111.7" transform="rotate(-90 155.2 111.7)">3.3V</text>
<text x="28.3" y="115.6">GND</text>
<text x="33.8" y="115.6">GND</text>
<text x="44.7" y="115.6">GND</text>
<text x="55.7" y="115.6">GND</text>
<text x="153.6" y="114.9" transform="rotate(-90 153.6 114.9)">GND</text>
<text x="155.2" y="119" transform="rotate(-90 155.2 119)">3.3V</text>
<text x="153.6" y="122.2" transform="rotate(-90 153.6 122.2)">GND</text>
<text x="64.8" y="126.6">GND</text>
<text x="153.6" y="129.5" transform="rotate(-90 153.6 129.5)">GND</text>
<text x="155.2" y="126.3" transform="rotate(-90 155.2 126.3)">3.3V</text>
<text x="155.2" y="133.6" transform="rotate(-90 155.2 133.6)">3.3V</text>
</g>
<g font-size=".6" fill="#808080">
<text x="71" y="67.4">VCC</text>
<text x="71" y="69.4">GND</text>
<text x="71" y="71.2">GND</text>
<text x="74.5" y="69.4">SWDCLK/TCK</text>
<text x="75" y="67.6">SWDIO/TMS</text>
<text x="75.8" y="71.2">SWO/TDO</text>
<text x="71" y="73">KEY</text>
<text x="71" y="74.9">GNDDetect</text>
<text x="76.1" y="74.9">nRESET</text>
<text x="76.3" y="73">NC/TDI</text>
</g>
</svg>
